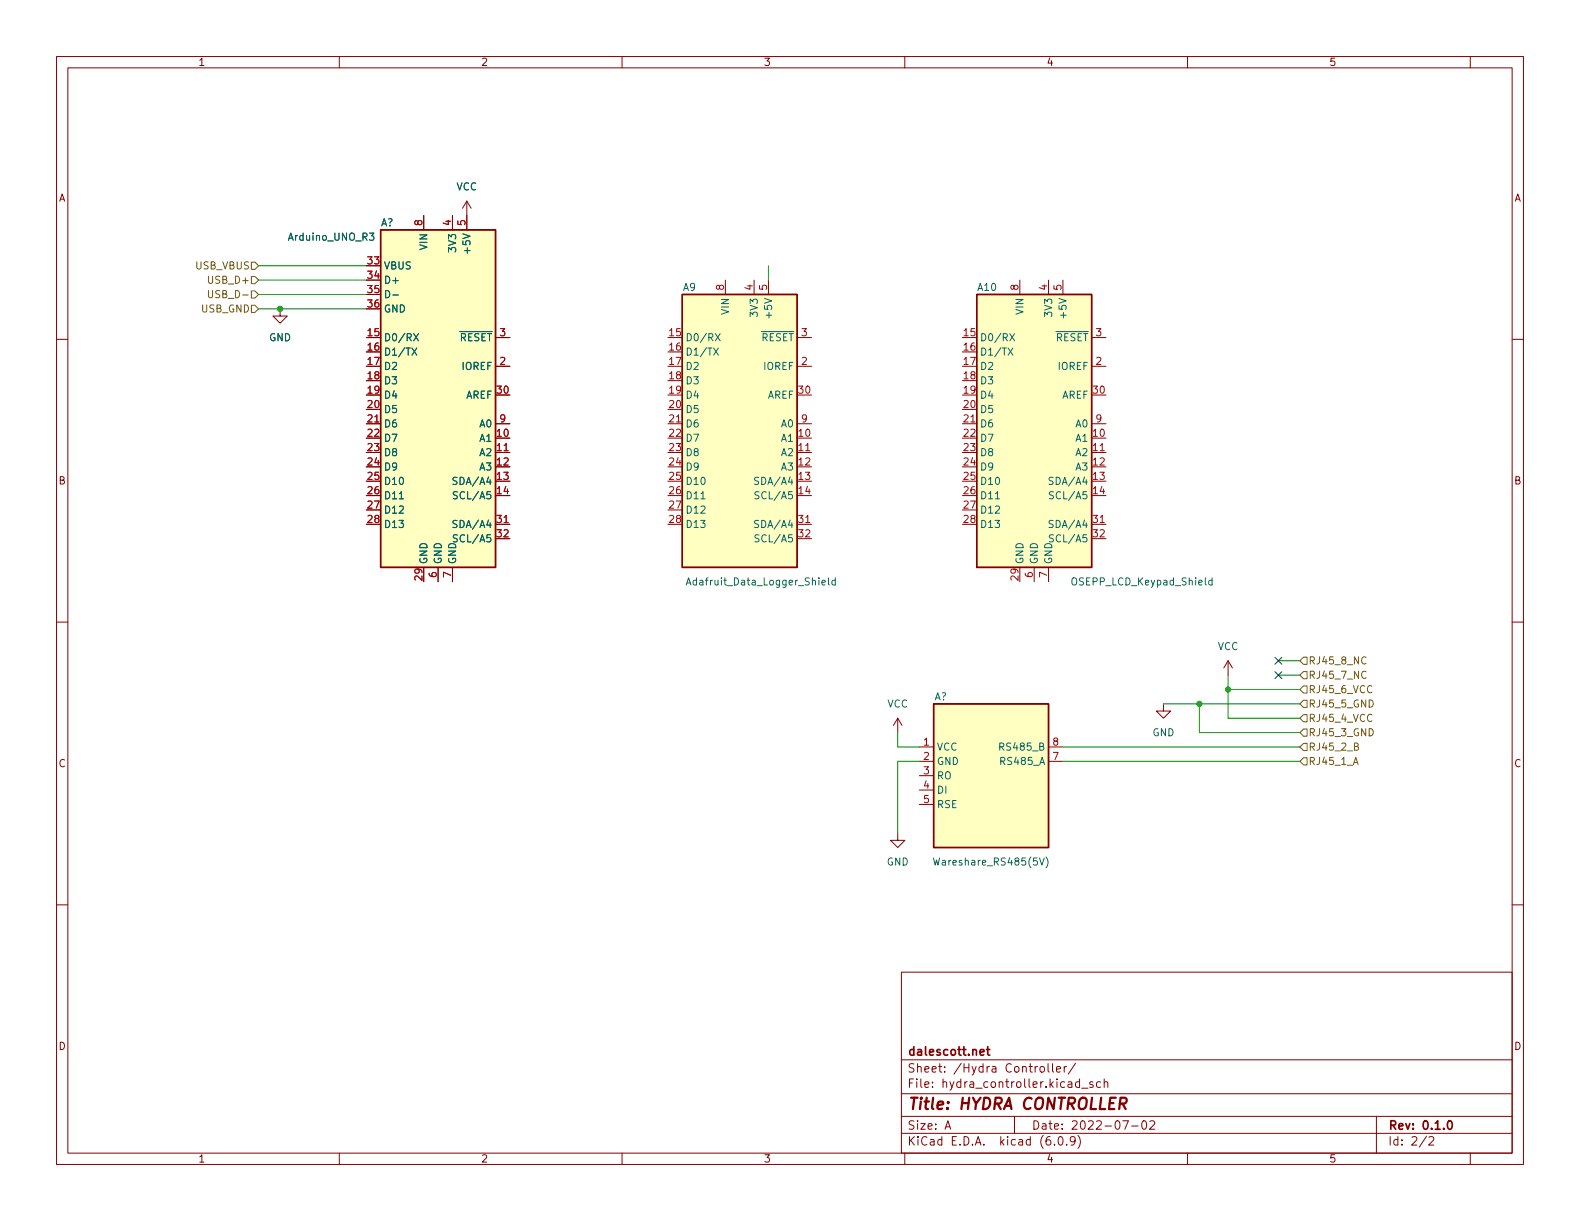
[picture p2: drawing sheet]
<svg xmlns="http://www.w3.org/2000/svg" width="279mm" height="216mm" viewBox="0 0 279 216" stroke-linecap="round" stroke-linejoin="round" font-family="sans-serif">
<g fill="none" stroke="#840000" stroke-width=".18">
<path d="M10 10h259.4v195.9h-259.4zM12 12h255.4v191.9h-255.4zM60 10v2M110 10v2M160 10v2M210 10v2M260 10v2M74.9 38.1v2.5M80 38.1v2.5M82.5 35.6l-.7 1.2M82.5 35.6v5M82.5 35.6l.8 1.2"/>
<path d="M10 60h2M49.5 54.6v1.3h1.3l-1.3 1.3-1.2-1.3h1.2M87.6 59.7h2.6M128.3 49.5v2.6M133.3 49.5v2.6M135.9 49.5v2.6M141 59.7h2.5M180.3 49.5v2.6M185.4 49.5v2.6M188 49.5v2.6M193 59.7h2.6M267.4 60h2"/>
<path d="M64.8 74.9h2.5M87.6 64.8h2.6M87.6 74.9h2.6M118.1 74.9h2.5M141 64.8h2.5M141 74.9h2.5M170.2 74.9h2.5M193 64.8h2.6M193 74.9h2.6M87.6 80h2.6M87.6 92.7h2.6M141 80h2.5"/>
<path d="M141 92.7h2.5M193 80h2.6M193 92.7h2.6M10 110h2M77.5 100.3v2.6M80 100.3v2.6M182.9 100.3v2.6M185.4 100.3v2.6M217.2 116.8l-.8 1.3M217.2 116.8v2.6M217.2 116.8l.7 1.3M267.4 110h2"/>
<path d="M158.7 127l-.7 1.3M158.7 127v2.5M158.7 127l.8 1.3M162.6 132.1h2.5M162.6 134.6h2.5M162.6 137.2h2.5M162.6 139.7h2.5M185.4 132.1h2.6M185.4 134.6h2.6M205.7 124.5v1.2h1.3l-1.3 1.3-1.2-1.3h1.2M10 160h2M158.7 147.3v1.3h1.3l-1.3 1.3-1.2-1.3h1.2"/>
<path d="M162.6 142.2h2.5M267.4 160h2M159.4 171.9h108v32h-108zM159.4 197.4h108M159.4 193.4h108M159.4 187.4h108M167.1 199.7l.5-1.5 .5 1.5M167.3 199.2h.7M179.4 197.4v3M184 188.7l.2-.1 .4 .1 .1 .6-.2 .2-.3 .1-.2-.2zM185.3 188.1v1.3l.2 .2M186.1 188.1v1.3l.2 .2"/>
<path d="M186.8 189.1l.7-.2v-.2l-.5-.1-.2 .2 .1 .7h.6M188.2 188.6v1M188.6 188.6l-.3 .1-.1 .2M190.2 188l-1.3 1.9M190.9 191.4l-.4-.1-.3 .3v.4l.1 .2h.6M190.9 190.8v1.5M191.3 192.4h1.1M193.3 191.4l-.4-.1-.2 .2 .1 .2 .5 .2v.3h-.6M194.6 191.4l-.4-.1-.3 .3v.4l.1 .2h.6M195.3 191.4l.2-.1 .3 .1 .1 .9M195.3 190.8v1.5M198.5 198.2h1l-.6 1.5"/>
<path d="M200.1 199.1h1.2M202.1 198.2h.2a.81 .81 0 0 1 .5 .6 .81 .81 0 0 1-.3 .8l-.1 .1a.81 .81 0 0 1-.6-.6 .81 .81 0 0 1 .3-.9zM203.3 198.3l.6-.1 .2 .1 .1 .3-.9 1.1h.9M243.4 197.4v6.5M60 203.9v2M110 203.9v2M159.4 200.4h108M160 203.9v2M186.5 202.3v.2M187.3 201h.2a.81 .81 0 0 1 .6 .6 .81 .81 0 0 1-.3 .8l-.2 .1a.81 .81 0 0 1-.6-.6 .81 .81 0 0 1 .3-.9zM188.6 202.3v.2M190.1 201.6l-.3 .3h-.3l-.2-.3 .1-.6h.4l.2 .1a.99 .99 0 0 1-.3 1.4h-.3"/>
<path d="M190.6 200.8a1.72 1.72 0 0 1 0 2.2M210 203.9v2M252.3 200.9l-1.3 1.9M252.7 201.1l.6-.1 .2 .1v.3l-.9 1.1h.9M260 203.9v2"/>
</g>
<path d="M173.3 186.1l.7-.2v-.2l-.5-.1-.2 .2 .1 .7h.6M174.5 185.6h.5M174.7 185.1v1.3l.3 .2M256.2 198.2h.1a.81 .81 0 0 1 .6 .6 .81 .81 0 0 1-.3 .8l-.1 .1a.82 .82 0 0 1-.6-.6 .82 .82 0 0 1 .3-.9z" fill="none" stroke="#840000" stroke-width=".3"/>
<path d="M198 195.2h.8a.55 .55 0 0 0 .4-.5 .55 .55 0 0 0-.3-.6h-.7l-.3 2M198.5 195.2l.6 .9" fill="none" stroke="#840000" stroke-width=".4"/>
<g fill="#ffffc2" stroke="#ffffc2" stroke-width=".18">
<path d="M67.3 40.6h20.3v59.7h-20.3z"/>
<path d="M120.6 52.1h20.4v48.2h-20.4z"/>
<path d="M165.1 124.5h20.3v25.4h-20.3z"/>
<path d="M172.7 52.1h20.3v48.2h-20.3z"/>
</g>
<path d="M67.3 40.6h20.3v59.7h-20.3zM120.6 52.1h20.4v48.2h-20.4zM172.7 52.1h20.3v48.2h-20.3zM165.1 124.5h20.3v25.4h-20.3z" fill="none" stroke="#840000" stroke-width=".25"/>
<g fill="none" stroke="#006464" stroke-width=".18">
<path d="M65.3 41.2h.8l-.4 .5 .4 .1v.6l-.2 .1-.6-.1M69.5 52.2h.9M73.2 59l.8 1.3M74 59l-.8 1.3M126.5 59l.8 1.3M127.3 59l-.8 1.3M178.6 59l.8 1.3M179.4 59l-.8 1.3M72.9 61.5l.8 1.3M73.7 61.5l-.8 1.3M126.2 61.5l.8 1.3M127 61.5l-.8 1.3"/>
<path d="M178.3 61.5l.8 1.3M179.1 61.5l-.8 1.3M70.6 88.2h.7M80.8 84.5l-.5-.1-.1 .1v.4l.5 .2 .1 .3-.2 .3-.5-.1M80.8 92.1l-.5-.1-.1 .1v.4l.5 .2 .1 .3-.2 .3-.5-.1M80.9 87l-.5-.1-.2 .2v.3l.6 .3 .1 .3-.3 .2-.4-.1M80.9 94.6h-.5l-.2 .1v.3l.6 .3 .1 .3-.3 .2h-.4M124 88.2h.7M134.2 84.5l-.5-.1-.2 .1v.4l.5 .2 .2 .3-.3 .3-.5-.1M134.2 92.1l-.5-.1-.2 .1v.4l.5 .2 .2 .3-.3 .3-.5-.1M134.2 87l-.5-.1-.1 .2v.3l.5 .3 .1 .3-.2 .2-.5-.1M134.2 94.6h-.5l-.1 .1v.3l.5 .3 .1 .3-.2 .2h-.5"/>
<path d="M176 88.2h.8M186.2 84.5l-.5-.1-.1 .1v.4l.5 .2 .1 .3-.2 .3-.5-.1M186.2 92.1l-.5-.1-.1 .1v.4l.5 .2 .1 .3-.2 .3-.5-.1M186.3 87l-.5-.1-.2 .2v.3l.6 .3 .1 .3-.3 .2-.4-.1M186.3 94.6h-.5l-.2 .1v.3l.6 .3 .1 .3-.3 .2h-.4M121.3 103.4l.5-1.2 .4 1.2M121.5 103.1h.6M145.4 103l.6-.1-.1-.2-.4-.1-.1 .2v.6h.5M146.5 102.2v1.1l.2 .1M147.7 102.7l-.3-.1-.3 .2 .1 .6h.5M147.7 102.2v1.2M214.3 102.7l-.3-.1-.3 .2 .2 .6h.4"/>
<path d="M214.3 102.2v1.2M165.1 151.7l.3 1.3 .2-.9 .3 .9 .3-1.3M185 151.5a1.46 1.46 0 0 1 0 2"/>
</g>
<g fill="none" stroke="#725600" stroke-width=".18">
<path d="M36.9 51.4v1l.2 .2h.4l.1-.2v-1M44.4 54h.7l.6 .6-.6 .6h-.7zM44.4 48.9h.7l.6 .6-.6 .7h-.7zM44.4 46.4h.7l.6 .6-.6 .6h-.7zM44.4 51.4h.7l.6 .7-.6 .6h-.7zM229.9 116.8l.6-.6h.6v1.3h-.6zM230.5 118.7h.6v1.3h-.6l-.6-.6zM241.6 116.3a.6 .6 0 0 0-.9 .4 .6 .6 0 0 0 .6 .7l.3-.1M241.6 118.8a.6 .6 0 0 0-.9 .4 .6 .6 0 0 0 .6 .8l.3-.2M229.9 121.9l.6-.6h.6v1.3h-.6zM229.9 132.1l.6-.7h.6v1.3h-.6zM229.9 129.5l.6-.6h.6v1.3h-.6z"/>
<path d="M230.5 134h.6v1.3h-.6l-.6-.7zM230.5 126.4h.6v1.2h-.6l-.6-.6zM230.5 123.8h.6v1.3h-.6l-.6-.6zM239.5 132l.6-.1 .1-.2-.1-.2-.6-.1v1.3h.5l.2-.2v-.3l-.3-.2"/>
</g>
<g fill="none" stroke="#009600" stroke-width=".18">
<path d="M45.7 47h19.1M45.7 49.5h19.1M45.7 52.1h19.1M45.7 54.6h19.1M135.9 47v2.5M217.2 119.4v7.6h12.7M226.1 119.4h3.8M226.1 116.8h3.8M158.7 129.5v2.6h3.9M162.6 134.6h-3.9v12.7M188 132.1h41.9M188 134.6h41.9"/>
<path d="M205.7 124.5h24.2M212.1 124.5v5h17.8M217.2 121.9h12.7"/>
</g>
<path d="M225.5 116.2l1.2 1.2M225.5 118.8l1.2 1.2M226.7 116.2l-1.2 1.2M226.7 118.8l-1.2 1.2" fill="none" stroke="#000084" stroke-width=".18"/>
<g fill="#009600" stroke="#009600" stroke-width=".18">
<circle cx="212.1" cy="124.5" r=".46"/>
<circle cx="217.2" cy="121.9" r=".46"/>
<circle cx="49.5" cy="54.6" r=".46"/>
</g>
<text font-size="2.8" fill="#840000" x="160.4" y="196.2">Title: HYDRA CONTROLLER</text>
<g font-size="2.1" fill="#840000">
<text x="160.4" y="189.7">Sheet: /Hydra Controller/</text>
<text x="160.4" y="186.7">dalescott.net</text>
<text x="160.4" y="192.4">File: hydra_controller.kicad_sch</text>
<text x="160.4" y="202.5">KiCad E.D.A. kicad (6.0.9)</text>
<text x="160.4" y="199.7">Size: A</text>
<text x="182.4" y="199.7">Date: 2022-07-02</text>
<text x="245.4" y="199.7">Rev: 0.1.0</text>
<text x="245.4" y="202.5">Id: 2/2</text>
</g>
<g font-size="1.8" fill="#840000">
<text x="35" y="11.6">1</text>
<text x="85" y="11.6">2</text>
<text x="135" y="11.6">3</text>
<text x="185" y="11.6">4</text>
<text x="235" y="11.6">5</text>
<text x="10.3" y="35.6">A</text>
<text x="267.7" y="35.6">A</text>
<text x="10.3" y="85.7">B</text>
<text x="267.7" y="85.7">B</text>
<text x="10.3" y="135.6">C</text>
<text x="267.7" y="135.6">C</text>
<text x="10.3" y="185.7">D</text>
<text x="267.7" y="185.7">D</text>
<text x="35" y="205.6">1</text>
<text x="85" y="205.6">2</text>
<text x="135" y="205.6">3</text>
<text x="185" y="205.6">4</text>
<text x="235" y="205.6">5</text>
</g>
<g font-size="1.8" fill="#006464">
<text x="80.7" y="33.7">VCC</text>
<text x="67.3" y="40">A?</text>
<text x="51.2" y="42.5">Arduino_UNO_R3</text>
<text x="67.8" y="47.6">VBUS</text>
<text x="75.6" y="44.1" transform="rotate(-90 75.6 44.1)">VIN</text>
<text x="80.6" y="44.3" transform="rotate(-90 80.6 44.3)">3V3</text>
<text x="83.2" y="44.3" transform="rotate(-90 83.2 44.3)">+5V</text>
<text x="67.8" y="50.2">D+</text>
<text x="67.8" y="52.7">D-</text>
<text x="120.8" y="51.4">A9</text>
<text x="172.9" y="51.4">A10</text>
<text x="67.8" y="55.2">GND</text>
<text x="128.9" y="55.5" transform="rotate(-90 128.9 55.5)">VIN</text>
<text x="134" y="55.7" transform="rotate(-90 134 55.7)">3V3</text>
<text x="136.5" y="55.8" transform="rotate(-90 136.5 55.8)">+5V</text>
<text x="181" y="55.5" transform="rotate(-90 181 55.5)">VIN</text>
<text x="186.1" y="55.7" transform="rotate(-90 186.1 55.7)">3V3</text>
<text x="188.6" y="55.8" transform="rotate(-90 188.6 55.8)">+5V</text>
<text x="47.6" y="60.3">GND</text>
<text x="67.8" y="60.3">D0/RX</text>
<text x="67.8" y="62.9">D1/TX</text>
<text x="67.8" y="65.4">D2</text>
<text x="79.8" y="60.3">~{RESET}</text>
<text x="81.7" y="65.4">IOREF</text>
<text x="121.2" y="60.3">D0/RX</text>
<text x="121.2" y="62.9">D1/TX</text>
<text x="121.2" y="65.4">D2</text>
<text x="133.2" y="60.3">~{RESET}</text>
<text x="135.1" y="65.4">IOREF</text>
<text x="173.2" y="60.3">D0/RX</text>
<text x="173.2" y="62.9">D1/TX</text>
<text x="173.2" y="65.4">D2</text>
<text x="185.3" y="60.3">~{RESET}</text>
<text x="187.1" y="65.4">IOREF</text>
<text x="67.8" y="67.9">D3</text>
<text x="67.8" y="70.5">D4</text>
<text x="82.3" y="70.5">AREF</text>
<text x="121.2" y="67.9">D3</text>
<text x="121.2" y="70.5">D4</text>
<text x="135.6" y="70.5">AREF</text>
<text x="173.2" y="67.9">D3</text>
<text x="173.2" y="70.5">D4</text>
<text x="187.7" y="70.5">AREF</text>
<text x="67.8" y="73">D5</text>
<text x="67.8" y="75.6">D6</text>
<text x="84.9" y="75.6">A0</text>
<text x="121.2" y="73">D5</text>
<text x="121.2" y="75.6">D6</text>
<text x="138.2" y="75.6">A0</text>
<text x="173.2" y="73">D5</text>
<text x="173.2" y="75.6">D6</text>
<text x="190.3" y="75.6">A0</text>
<text x="67.8" y="78.1">D7</text>
<text x="67.8" y="80.6">D8</text>
<text x="67.8" y="83.2">D9</text>
<text x="84.9" y="78.1">A1</text>
<text x="84.9" y="80.6">A2</text>
<text x="84.9" y="83.2">A3</text>
<text x="121.2" y="78.1">D7</text>
<text x="121.2" y="80.6">D8</text>
<text x="121.2" y="83.2">D9</text>
<text x="138.2" y="78.1">A1</text>
<text x="138.2" y="80.6">A2</text>
<text x="138.2" y="83.2">A3</text>
<text x="173.2" y="78.1">D7</text>
<text x="173.2" y="80.6">D8</text>
<text x="173.2" y="83.2">D9</text>
<text x="190.3" y="78.1">A1</text>
<text x="190.3" y="80.6">A2</text>
<text x="190.3" y="83.2">A3</text>
<text x="67.8" y="85.7">D10</text>
<text x="67.8" y="88.3">D11</text>
<text x="80.6" y="85.7">SDA/A4</text>
<text x="80.8" y="88.3">SCL/A5</text>
<text x="121.2" y="85.7">D10</text>
<text x="121.2" y="88.3">D11</text>
<text x="134" y="85.7">SDA/A4</text>
<text x="134.2" y="88.3">SCL/A5</text>
<text x="173.2" y="85.7">D10</text>
<text x="173.2" y="88.3">D11</text>
<text x="186" y="85.7">SDA/A4</text>
<text x="186.2" y="88.3">SCL/A5</text>
<text x="67.8" y="90.8">D12</text>
<text x="67.8" y="93.3">D13</text>
<text x="80.6" y="93.3">SDA/A4</text>
<text x="80.8" y="95.9">SCL/A5</text>
<text x="121.2" y="90.8">D12</text>
<text x="121.2" y="93.3">D13</text>
<text x="134" y="93.3">SDA/A4</text>
<text x="134.2" y="95.9">SCL/A5</text>
<text x="173.2" y="90.8">D12</text>
<text x="173.2" y="93.3">D13</text>
<text x="186" y="93.3">SDA/A4</text>
<text x="186.2" y="95.9">SCL/A5</text>
<text x="75.6" y="99.8" transform="rotate(-90 75.6 99.8)">GND</text>
<text x="78.1" y="99.8" transform="rotate(-90 78.1 99.8)">GND</text>
<text x="80.6" y="99.8" transform="rotate(-90 80.6 99.8)">GND</text>
<text x="181" y="99.8" transform="rotate(-90 181 99.8)">GND</text>
<text x="183.5" y="99.8" transform="rotate(-90 183.5 99.8)">GND</text>
<text x="186.1" y="99.8" transform="rotate(-90 186.1 99.8)">GND</text>
<text x="122.2" y="103.5">Adafruit_Data_Logger_Shield</text>
<text x="189.8" y="103.5">OSEPP_LCD_Keypad_Shield</text>
<text x="215.3" y="114.9">VCC</text>
<text x="156.9" y="125.1">VCC</text>
<text x="165.2" y="123.8">A?</text>
<text x="203.8" y="130.2">GND</text>
<text x="165.6" y="132.7">VCC</text>
<text x="165.6" y="135.3">GND</text>
<text x="165.6" y="137.8">RO</text>
<text x="177.2" y="135.3">RS485_A</text>
<text x="177.2" y="132.7">RS485_B</text>
<text x="165.6" y="140.3">DI</text>
<text x="165.6" y="142.9">RSE</text>
<text x="156.8" y="153">GND</text>
<text x="165.9" y="153">Wareshare_RS485(5V)</text>
</g>
<g font-size="1.8" fill="#a90000">
<text x="74.7" y="39.9" transform="rotate(-90 74.7 39.9)">8</text>
<text x="79.8" y="39.9" transform="rotate(-90 79.8 39.9)">4</text>
<text x="82.3" y="39.9" transform="rotate(-90 82.3 39.9)">5</text>
<text x="65.1" y="46.7">33</text>
<text x="65.1" y="49.3">34</text>
<text x="65.1" y="51.8">35</text>
<text x="128" y="51.3" transform="rotate(-90 128 51.3)">8</text>
<text x="133.1" y="51.3" transform="rotate(-90 133.1 51.3)">4</text>
<text x="135.6" y="51.3" transform="rotate(-90 135.6 51.3)">5</text>
<text x="180.1" y="51.3" transform="rotate(-90 180.1 51.3)">8</text>
<text x="185.2" y="51.3" transform="rotate(-90 185.2 51.3)">4</text>
<text x="187.7" y="51.3" transform="rotate(-90 187.7 51.3)">5</text>
<text x="65.1" y="59.4">15</text>
<text x="65.1" y="54.4">36</text>
<text x="88.4" y="59.4">3</text>
<text x="118.4" y="59.4">15</text>
<text x="141.7" y="59.4">3</text>
<text x="170.5" y="59.4">15</text>
<text x="193.8" y="59.4">3</text>
<text x="65.1" y="62">16</text>
<text x="65.1" y="64.5">17</text>
<text x="88.4" y="64.5">2</text>
<text x="118.4" y="62">16</text>
<text x="118.4" y="64.5">17</text>
<text x="141.7" y="64.5">2</text>
<text x="170.5" y="62">16</text>
<text x="170.5" y="64.5">17</text>
<text x="193.8" y="64.5">2</text>
<text x="65.1" y="67.1">18</text>
<text x="65.1" y="69.6">19</text>
<text x="87.9" y="69.6">30</text>
<text x="118.4" y="67.1">18</text>
<text x="118.4" y="69.6">19</text>
<text x="141.3" y="69.6">30</text>
<text x="170.5" y="67.1">18</text>
<text x="170.5" y="69.6">19</text>
<text x="193.3" y="69.6">30</text>
<text x="65.1" y="72.1">20</text>
<text x="65.1" y="74.7">21</text>
<text x="65.1" y="77.2">22</text>
<text x="87.9" y="77.2">10</text>
<text x="88.4" y="74.7">9</text>
<text x="118.4" y="72.1">20</text>
<text x="118.4" y="74.7">21</text>
<text x="118.4" y="77.2">22</text>
<text x="141.3" y="77.2">10</text>
<text x="141.7" y="74.7">9</text>
<text x="170.5" y="72.1">20</text>
<text x="170.5" y="74.7">21</text>
<text x="170.5" y="77.2">22</text>
<text x="193.3" y="77.2">10</text>
<text x="193.8" y="74.7">9</text>
<text x="65.1" y="79.8">23</text>
<text x="65.1" y="82.3">24</text>
<text x="87.9" y="79.8">11</text>
<text x="87.9" y="82.3">12</text>
<text x="118.4" y="79.8">23</text>
<text x="118.4" y="82.3">24</text>
<text x="141.3" y="79.8">11</text>
<text x="141.3" y="82.3">12</text>
<text x="170.5" y="79.8">23</text>
<text x="170.5" y="82.3">24</text>
<text x="193.3" y="79.8">11</text>
<text x="193.3" y="82.3">12</text>
<text x="65.1" y="84.8">25</text>
<text x="65.1" y="87.4">26</text>
<text x="65.1" y="89.9">27</text>
<text x="87.9" y="84.8">13</text>
<text x="87.9" y="87.4">14</text>
<text x="118.4" y="84.8">25</text>
<text x="118.4" y="87.4">26</text>
<text x="118.4" y="89.9">27</text>
<text x="141.3" y="84.8">13</text>
<text x="141.3" y="87.4">14</text>
<text x="170.5" y="84.8">25</text>
<text x="170.5" y="87.4">26</text>
<text x="170.5" y="89.9">27</text>
<text x="193.3" y="84.8">13</text>
<text x="193.3" y="87.4">14</text>
<text x="65.1" y="92.5">28</text>
<text x="87.9" y="92.5">31</text>
<text x="87.9" y="95">32</text>
<text x="118.4" y="92.5">28</text>
<text x="141.3" y="92.5">31</text>
<text x="141.3" y="95">32</text>
<text x="170.5" y="92.5">28</text>
<text x="193.3" y="92.5">31</text>
<text x="193.3" y="95">32</text>
<text x="74.7" y="102.6" transform="rotate(-90 74.7 102.6)">29</text>
<text x="77.2" y="102.1" transform="rotate(-90 77.2 102.1)">6</text>
<text x="79.8" y="102.1" transform="rotate(-90 79.8 102.1)">7</text>
<text x="180.1" y="102.6" transform="rotate(-90 180.1 102.6)">29</text>
<text x="182.6" y="102.1" transform="rotate(-90 182.6 102.1)">6</text>
<text x="185.2" y="102.1" transform="rotate(-90 185.2 102.1)">7</text>
<text x="163.3" y="131.8">1</text>
<text x="186.2" y="131.8">8</text>
<text x="163.3" y="134.4">2</text>
<text x="163.3" y="136.9">3</text>
<text x="186.2" y="134.4">7</text>
<text x="163.3" y="139.4">4</text>
<text x="163.3" y="142">5</text>
</g>
<g font-size="1.8" fill="#725600">
<text x="34.6" y="47.6">USB_VBUS</text>
<text x="37.2" y="50.2">USB_D+</text>
<text x="37.7" y="52.7">USB_D-</text>
<text x="35.6" y="55.2">USB_GND</text>
<text x="231.3" y="117.5">RJ45_8_NC</text>
<text x="231.3" y="120">RJ45_7_NC</text>
<text x="231.3" y="122.6">RJ45_6_VCC</text>
<text x="231.3" y="125.1">RJ45_5_GND</text>
<text x="231.3" y="127.6">RJ45_4_VCC</text>
<text x="231.3" y="130.2">RJ45_3_GND</text>
<text x="231.3" y="135.3">RJ45_1_A</text>
<text x="231.3" y="132.7">RJ45_2_B</text>
</g>
</svg>
